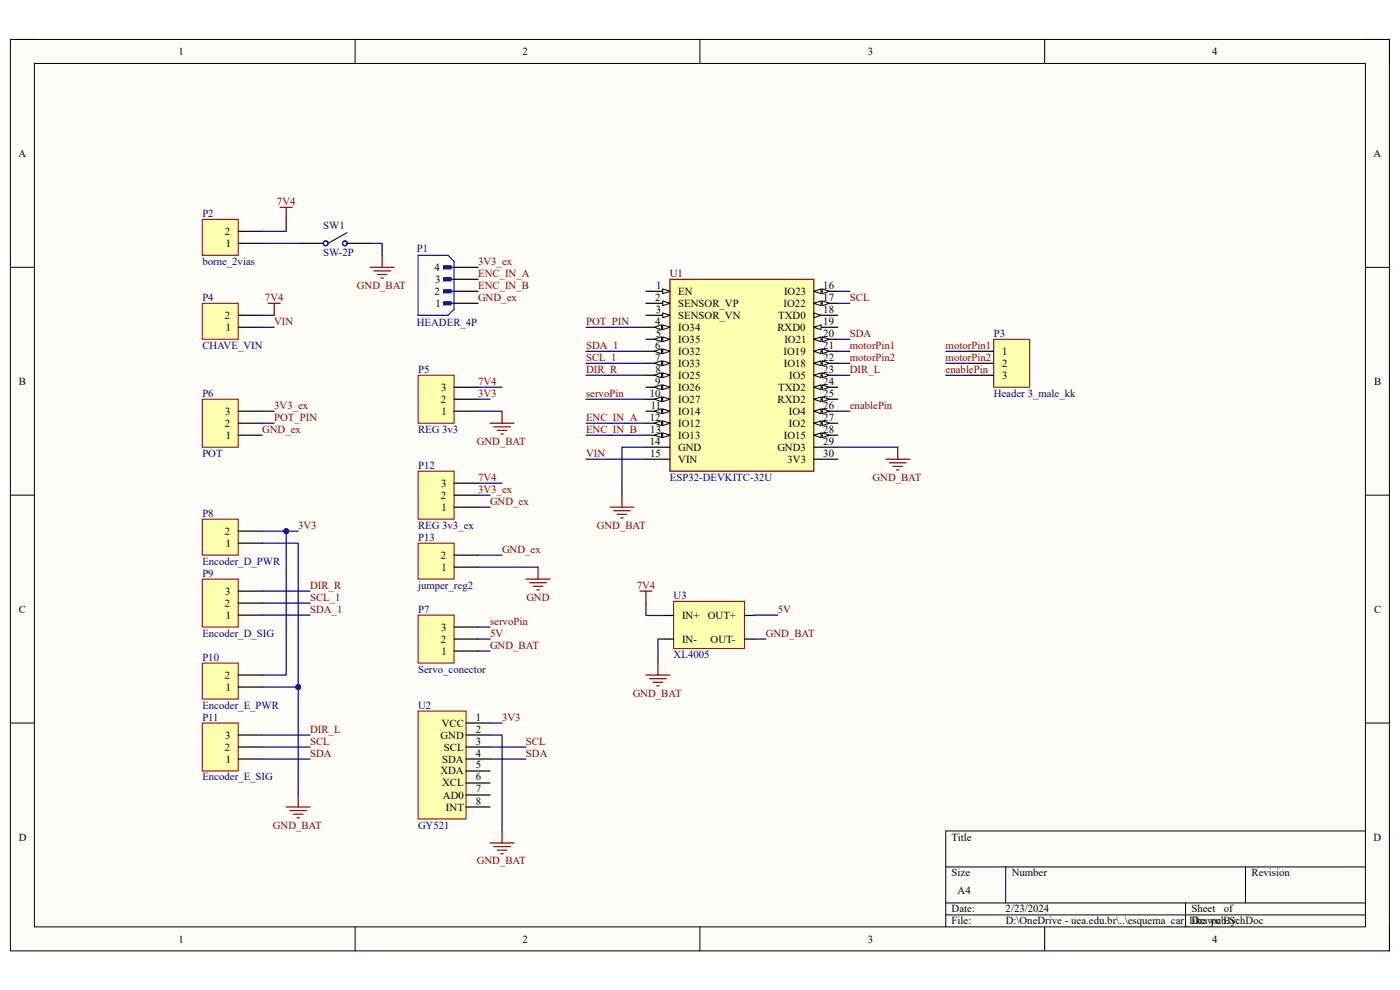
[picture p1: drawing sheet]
<svg xmlns="http://www.w3.org/2000/svg" width="297mm" height="210mm" viewBox="0 0 297 210" stroke-linecap="round" stroke-linejoin="round" font-family="sans-serif">
<path d="M2.2 8.4h292.6v193.3h-292.6z" fill-rule="evenodd" fill="#fffcf8"/>
<path d="M2.2 8.4h292.6v193.3h-292.6z" fill="none" stroke="#000" stroke-width=".21"/>
<path d="M7.3 13.5h282.4v183.1h-282.4z" fill-rule="evenodd" fill="#fffcf8"/>
<g fill="none" stroke="#000" stroke-width=".21">
<path d="M2.2 8.4h5.1M7.3 13.5h282.4v183.1h-282.4zM75.3 8.4v5.1M148.5 8.4v5.1M221.6 8.4v5.1M289.7 8.4h5.1v5.1M2.2 56.7h5.1M289.7 56.7h5.1M2.2 105h5.1M289.7 105.1h5.1M2.2 153.4h5.1M289.7 153.4h5.1"/>
<path d="M289.7 176.3h-89.1v20.3M75.3 196.6v5.1M148.5 196.6v5.1M200.6 183.9h89.1M200.6 191.5h89.1M200.6 194.1h89.1M213.4 183.9v7.6M221.6 196.6v5.1M251.5 191.5v5.1M264.2 183.9v7.6M294.8 196.6v5.1"/>
</g>
<path d="M142.1 59.3h30.6v40.7h-30.6z" fill-rule="evenodd" fill="#ffffb0"/>
<path d="M142.1 59.3h30.6v40.7h-30.6z" fill="none" stroke="#800000" stroke-width=".25"/>
<path d="M137 61.8h5.1" fill="none" stroke="#000" stroke-width=".25"/>
<path d="M140.6 61.3l1.5 .5-1.5 .5z" fill="#f8fcff"/>
<path d="M140.6 61.3l1.5 .5-1.5 .5z" fill="none" stroke="#000" stroke-width=".21"/>
<path d="M137 64.3h5.1" fill="none" stroke="#000" stroke-width=".25"/>
<path d="M140.6 63.8l1.5 .5-1.5 .5z" fill="#f8fcff"/>
<path d="M140.6 63.8l1.5 .5-1.5 .5z" fill="none" stroke="#000" stroke-width=".21"/>
<path d="M137 66.9h5.1" fill="none" stroke="#000" stroke-width=".25"/>
<path d="M140.6 66.4l1.5 .5-1.5 .5z" fill="#f8fcff"/>
<path d="M140.6 66.4l1.5 .5-1.5 .5z" fill="none" stroke="#000" stroke-width=".21"/>
<path d="M137 69.4h5.1" fill="none" stroke="#000" stroke-width=".25"/>
<path d="M140.6 68.9l1.5 .5-1.5 .5z" fill="#f8fcff"/>
<path d="M140.6 68.9l1.5 .5-1.5 .5z" fill="none" stroke="#000" stroke-width=".21"/>
<path d="M138.8 69.4l1.5-.5v1z" fill="#f8fcff"/>
<path d="M138.8 69.4l1.5-.5v1z" fill="none" stroke="#000" stroke-width=".21"/>
<path d="M137 72h5.1" fill="none" stroke="#000" stroke-width=".25"/>
<path d="M140.6 71.5l1.5 .5-1.5 .5z" fill="#f8fcff"/>
<path d="M140.6 71.5l1.5 .5-1.5 .5z" fill="none" stroke="#000" stroke-width=".21"/>
<path d="M138.8 72l1.5-.5v1z" fill="#f8fcff"/>
<path d="M138.8 72l1.5-.5v1z" fill="none" stroke="#000" stroke-width=".21"/>
<path d="M137 74.5h5.1" fill="none" stroke="#000" stroke-width=".25"/>
<path d="M140.6 74l1.5 .5-1.5 .5z" fill="#f8fcff"/>
<path d="M140.6 74l1.5 .5-1.5 .5z" fill="none" stroke="#000" stroke-width=".21"/>
<path d="M138.8 74.5l1.5-.5v1z" fill="#f8fcff"/>
<path d="M138.8 74.5l1.5-.5v1z" fill="none" stroke="#000" stroke-width=".21"/>
<path d="M137 77.1h5.1" fill="none" stroke="#000" stroke-width=".25"/>
<path d="M140.6 76.6l1.5 .5-1.5 .5z" fill="#f8fcff"/>
<path d="M140.6 76.6l1.5 .5-1.5 .5z" fill="none" stroke="#000" stroke-width=".21"/>
<path d="M138.8 77.1l1.5-.5v1z" fill="#f8fcff"/>
<path d="M138.8 77.1l1.5-.5v1z" fill="none" stroke="#000" stroke-width=".21"/>
<path d="M137 79.6h5.1" fill="none" stroke="#000" stroke-width=".25"/>
<path d="M140.6 79.1l1.5 .5-1.5 .5z" fill="#f8fcff"/>
<path d="M140.6 79.1l1.5 .5-1.5 .5z" fill="none" stroke="#000" stroke-width=".21"/>
<path d="M138.8 79.6l1.5-.5v1z" fill="#f8fcff"/>
<path d="M138.8 79.6l1.5-.5v1z" fill="none" stroke="#000" stroke-width=".21"/>
<path d="M137 82.1h5.1" fill="none" stroke="#000" stroke-width=".25"/>
<path d="M140.6 81.6l1.5 .5-1.5 .6z" fill="#f8fcff"/>
<path d="M140.6 81.6l1.5 .5-1.5 .6z" fill="none" stroke="#000" stroke-width=".21"/>
<path d="M138.8 82.1l1.5-.5v1.1z" fill="#f8fcff"/>
<path d="M138.8 82.1l1.5-.5v1.1z" fill="none" stroke="#000" stroke-width=".21"/>
<path d="M137 84.7h5.1" fill="none" stroke="#000" stroke-width=".25"/>
<path d="M140.6 84.2l1.5 .5-1.5 .5z" fill="#f8fcff"/>
<path d="M140.6 84.2l1.5 .5-1.5 .5z" fill="none" stroke="#000" stroke-width=".21"/>
<path d="M138.8 84.7l1.5-.5v1z" fill="#f8fcff"/>
<path d="M138.8 84.7l1.5-.5v1z" fill="none" stroke="#000" stroke-width=".21"/>
<path d="M137 87.2h5.1" fill="none" stroke="#000" stroke-width=".25"/>
<path d="M140.6 86.7l1.5 .5-1.5 .5z" fill="#f8fcff"/>
<path d="M140.6 86.7l1.5 .5-1.5 .5z" fill="none" stroke="#000" stroke-width=".21"/>
<path d="M138.8 87.2l1.5-.5v1z" fill="#f8fcff"/>
<path d="M138.8 87.2l1.5-.5v1z" fill="none" stroke="#000" stroke-width=".21"/>
<path d="M137 89.8h5.1" fill="none" stroke="#000" stroke-width=".25"/>
<path d="M140.6 89.3l1.5 .5-1.5 .5z" fill="#f8fcff"/>
<path d="M140.6 89.3l1.5 .5-1.5 .5z" fill="none" stroke="#000" stroke-width=".21"/>
<path d="M138.8 89.8l1.5-.5v1z" fill="#f8fcff"/>
<path d="M138.8 89.8l1.5-.5v1z" fill="none" stroke="#000" stroke-width=".21"/>
<path d="M137 92.3h5.1" fill="none" stroke="#000" stroke-width=".25"/>
<path d="M140.6 91.8l1.5 .5-1.5 .5z" fill="#f8fcff"/>
<path d="M140.6 91.8l1.5 .5-1.5 .5z" fill="none" stroke="#000" stroke-width=".21"/>
<path d="M138.8 92.3l1.5-.5v1z" fill="#f8fcff"/>
<path d="M138.8 92.3l1.5-.5v1z" fill="none" stroke="#000" stroke-width=".21"/>
<path d="M172.7 61.8h5M137 94.9h5.1M137 97.4h5.1M172.7 94.9h5" fill="none" stroke="#000" stroke-width=".25"/>
<path d="M172.7 61.8l1.5-.5v1z" fill="#f8fcff"/>
<path d="M172.7 61.8l1.5-.5v1z" fill="none" stroke="#000" stroke-width=".21"/>
<path d="M174.4 61.3l1.6 .5-1.6 .5z" fill="#f8fcff"/>
<path d="M174.4 61.3l1.6 .5-1.6 .5z" fill="none" stroke="#000" stroke-width=".21"/>
<path d="M172.7 64.3h5" fill="none" stroke="#000" stroke-width=".25"/>
<path d="M172.7 64.3l1.5-.5v1.1z" fill="#f8fcff"/>
<path d="M172.7 64.3l1.5-.5v1.1z" fill="none" stroke="#000" stroke-width=".21"/>
<path d="M174.4 63.8l1.6 .5-1.6 .6z" fill="#f8fcff"/>
<path d="M174.4 63.8l1.6 .5-1.6 .6z" fill="none" stroke="#000" stroke-width=".21"/>
<path d="M172.7 66.9h5" fill="none" stroke="#000" stroke-width=".25"/>
<path d="M172.7 66.4l1.5 .5-1.5 .5z" fill="#f8fcff"/>
<path d="M172.7 66.4l1.5 .5-1.5 .5z" fill="none" stroke="#000" stroke-width=".21"/>
<path d="M172.7 69.4h5" fill="none" stroke="#000" stroke-width=".25"/>
<path d="M172.7 69.4l1.5-.5v1z" fill="#f8fcff"/>
<path d="M172.7 69.4l1.5-.5v1z" fill="none" stroke="#000" stroke-width=".21"/>
<path d="M172.7 72h5" fill="none" stroke="#000" stroke-width=".25"/>
<path d="M172.7 72l1.5-.5v1z" fill="#f8fcff"/>
<path d="M172.7 72l1.5-.5v1z" fill="none" stroke="#000" stroke-width=".21"/>
<path d="M174.4 71.5l1.6 .5-1.6 .5z" fill="#f8fcff"/>
<path d="M174.4 71.5l1.6 .5-1.6 .5z" fill="none" stroke="#000" stroke-width=".21"/>
<path d="M172.7 74.5h5" fill="none" stroke="#000" stroke-width=".25"/>
<path d="M172.7 74.5l1.5-.5v1z" fill="#f8fcff"/>
<path d="M172.7 74.5l1.5-.5v1z" fill="none" stroke="#000" stroke-width=".21"/>
<path d="M174.4 74l1.6 .5-1.6 .5z" fill="#f8fcff"/>
<path d="M174.4 74l1.6 .5-1.6 .5z" fill="none" stroke="#000" stroke-width=".21"/>
<path d="M172.7 77.1h5" fill="none" stroke="#000" stroke-width=".25"/>
<path d="M172.7 77.1l1.5-.5v1z" fill="#f8fcff"/>
<path d="M172.7 77.1l1.5-.5v1z" fill="none" stroke="#000" stroke-width=".21"/>
<path d="M174.4 76.6l1.6 .5-1.6 .5z" fill="#f8fcff"/>
<path d="M174.4 76.6l1.6 .5-1.6 .5z" fill="none" stroke="#000" stroke-width=".21"/>
<path d="M172.7 79.6h5" fill="none" stroke="#000" stroke-width=".25"/>
<path d="M172.7 79.6l1.5-.5v1z" fill="#f8fcff"/>
<path d="M172.7 79.6l1.5-.5v1z" fill="none" stroke="#000" stroke-width=".21"/>
<path d="M174.4 79.1l1.6 .5-1.6 .5z" fill="#f8fcff"/>
<path d="M174.4 79.1l1.6 .5-1.6 .5z" fill="none" stroke="#000" stroke-width=".21"/>
<path d="M172.7 82.1h5" fill="none" stroke="#000" stroke-width=".25"/>
<path d="M172.7 82.1l1.5-.5v1.1z" fill="#f8fcff"/>
<path d="M172.7 82.1l1.5-.5v1.1z" fill="none" stroke="#000" stroke-width=".21"/>
<path d="M174.4 81.6l1.6 .5-1.6 .6z" fill="#f8fcff"/>
<path d="M174.4 81.6l1.6 .5-1.6 .6z" fill="none" stroke="#000" stroke-width=".21"/>
<path d="M172.7 84.7h5" fill="none" stroke="#000" stroke-width=".25"/>
<path d="M172.7 84.7l1.5-.5v1z" fill="#f8fcff"/>
<path d="M172.7 84.7l1.5-.5v1z" fill="none" stroke="#000" stroke-width=".21"/>
<path d="M174.4 84.2l1.6 .5-1.6 .5z" fill="#f8fcff"/>
<path d="M174.4 84.2l1.6 .5-1.6 .5z" fill="none" stroke="#000" stroke-width=".21"/>
<path d="M172.7 87.2h5" fill="none" stroke="#000" stroke-width=".25"/>
<path d="M172.7 87.2l1.5-.5v1z" fill="#f8fcff"/>
<path d="M172.7 87.2l1.5-.5v1z" fill="none" stroke="#000" stroke-width=".21"/>
<path d="M174.4 86.7l1.6 .5-1.6 .5z" fill="#f8fcff"/>
<path d="M174.4 86.7l1.6 .5-1.6 .5z" fill="none" stroke="#000" stroke-width=".21"/>
<path d="M172.7 89.8h5" fill="none" stroke="#000" stroke-width=".25"/>
<path d="M172.7 89.8l1.5-.5v1z" fill="#f8fcff"/>
<path d="M172.7 89.8l1.5-.5v1z" fill="none" stroke="#000" stroke-width=".21"/>
<path d="M174.4 89.3l1.6 .5-1.6 .5z" fill="#f8fcff"/>
<path d="M174.4 89.3l1.6 .5-1.6 .5z" fill="none" stroke="#000" stroke-width=".21"/>
<path d="M172.7 92.3h5" fill="none" stroke="#000" stroke-width=".25"/>
<path d="M172.7 92.3l1.5-.5v1z" fill="#f8fcff"/>
<path d="M172.7 92.3l1.5-.5v1z" fill="none" stroke="#000" stroke-width=".21"/>
<path d="M174.4 91.8l1.6 .5-1.6 .5z" fill="#f8fcff"/>
<path d="M174.4 91.8l1.6 .5-1.6 .5z" fill="none" stroke="#000" stroke-width=".21"/>
<path d="M172.7 97.4h5" fill="none" stroke="#000" stroke-width=".25"/>
<path d="M129.4 107.6h5.1M130.2 108.4h3.5M130.9 109.1h2.1M131.7 109.9h.5M131.9 105v2.6" fill="none" stroke="#800000" stroke-width=".25"/>
<path d="M88.7 79.6h7.6v10.2h-7.6z" fill-rule="evenodd" fill="#ffffb0"/>
<path d="M88.7 79.6h7.6v10.2h-7.6z" fill="none" stroke="#800000" stroke-width=".21"/>
<path d="M96.3 87.2h5.1M96.3 84.7h5.1M96.3 82.1h5.1" fill="none" stroke="#000" stroke-width=".25"/>
<path d="M88.7 150.8h10.2v22.9h-10.2z" fill-rule="evenodd" fill="#ffffb0"/>
<path d="M88.7 150.8h10.2v22.9h-10.2z" fill="none" stroke="#800000" stroke-width=".21"/>
<path d="M63.5 51.6h5.1M73.4 51.6h5.1M98.9 158.5h5.1M98.9 153.4h5.1M98.9 155.9h5.1M98.9 161h5.1M98.9 163.6h5.1M98.9 166.1h5.1M98.9 168.6h5.1M98.9 171.2h5.1" fill="none" stroke="#000" stroke-width=".25"/>
<g fill="none" stroke="#00f" stroke-width=".25">
<path d="M73.7 49.3l-4.1 2.3"/>
<circle cx="69.1" cy="51.6" r=".51"/>
<circle cx="73.2" cy="51.6" r=".51"/>
</g>
<g fill="none" stroke="#800000" stroke-width=".25">
<path d="M59.4 44h2.6M60.7 44v2.5M78.5 56.7h5.1M79.3 57.5h3.5M80 58.2h2.1M80.8 59h.5M81.1 54.2v2.5M60.7 171.2h5.1M61.5 172h3.5M62.2 172.7h2.1M63 173.5h.5M63.3 168.6v2.6"/>
<path d="M104 178.8h5.1M104.7 179.6h3.6M106.5 176.3v2.5M105.5 180.4h2M106.3 181.1h.5"/>
</g>
<path d="M210.8 72h7.7v10.1h-7.7z" fill-rule="evenodd" fill="#ffffb0"/>
<path d="M210.8 72h7.7v10.1h-7.7z" fill="none" stroke="#800000" stroke-width=".21"/>
<path d="M205.7 74.5h5.1M205.7 77.1h5.1M205.7 79.6h5.1" fill="none" stroke="#000" stroke-width=".25"/>
<path d="M187.9 97.4h5.1M188.7 98.2h3.5M189.4 98.9h2.1M190.2 99.7h.5M190.5 94.9v2.5M135.8 125.4h2.5M137 125.4v2.5M137 143.2h5.1M137.8 144h3.6M138.6 144.7h2M139.3 145.5h.5M139.6 140.7v2.5" fill="none" stroke="#800000" stroke-width=".25"/>
<path d="M42.9 110.1h7.6v7.7h-7.6z" fill-rule="evenodd" fill="#ffffb0"/>
<path d="M42.9 110.1h7.6v7.7h-7.6z" fill="none" stroke="#800000" stroke-width=".21"/>
<path d="M50.5 115.2h5.1M50.5 112.7h5.1" fill="none" stroke="#000" stroke-width=".25"/>
<path d="M42.9 122.9h7.6v10.1h-7.6z" fill-rule="evenodd" fill="#ffffb0"/>
<path d="M42.9 122.9h7.6v10.1h-7.6z" fill="none" stroke="#800000" stroke-width=".21"/>
<path d="M50.5 130.5h5.1M50.5 127.9h5.1M50.5 125.4h5.1" fill="none" stroke="#000" stroke-width=".25"/>
<path d="M42.9 140.7h7.6v7.6h-7.6z" fill-rule="evenodd" fill="#ffffb0"/>
<path d="M42.9 140.7h7.6v7.6h-7.6z" fill="none" stroke="#800000" stroke-width=".21"/>
<path d="M50.5 145.7h5.1M50.5 143.2h5.1" fill="none" stroke="#000" stroke-width=".25"/>
<path d="M42.9 153.4h7.6v10.2h-7.6z" fill-rule="evenodd" fill="#ffffb0"/>
<path d="M42.9 153.4h7.6v10.2h-7.6z" fill="none" stroke="#800000" stroke-width=".21"/>
<path d="M50.5 158.5h5.1M50.5 155.9h5.1M50.5 161h5.1" fill="none" stroke="#000" stroke-width=".25"/>
<path d="M88.7 130.5h7.6v10.2h-7.6z" fill-rule="evenodd" fill="#ffffb0"/>
<path d="M88.7 130.5h7.6v10.2h-7.6z" fill="none" stroke="#800000" stroke-width=".21"/>
<path d="M96.3 138.1h5.1M96.3 135.6h5.1M96.3 133h5.1" fill="none" stroke="#000" stroke-width=".25"/>
<path d="M94.1 64h1.6v.7h-1.6z" fill-rule="evenodd" fill="#00f"/>
<path d="M94.1 64h1.6v.7h-1.6z" fill="none" stroke="#00f" stroke-width=".25"/>
<path d="M94.1 61.5h1.6v.6h-1.6z" fill-rule="evenodd" fill="#00f"/>
<path d="M94.1 61.5h1.6v.6h-1.6z" fill="none" stroke="#00f" stroke-width=".25"/>
<path d="M94.1 58.9h1.6v.7h-1.6z" fill-rule="evenodd" fill="#00f"/>
<path d="M88.7 54.2h6.4l1.2 1.2v10.2l-1.2 1.3h-6.4zM94.1 58.9h1.6v.7h-1.6zM94.4 59.3h1.9M94.4 64.3h1.9M94.4 61.8h1.9" fill="none" stroke="#00f" stroke-width=".25"/>
<path d="M96.3 59.3h5.1M96.3 64.3h5.1M96.3 61.8h5.1" fill="none" stroke="#000" stroke-width=".25"/>
<path d="M94.1 56.4h1.6v.6h-1.6z" fill-rule="evenodd" fill="#00f"/>
<path d="M94.1 56.4h1.6v.6h-1.6zM94.4 56.7h1.9" fill="none" stroke="#00f" stroke-width=".25"/>
<path d="M96.3 56.7h5.1" fill="none" stroke="#000" stroke-width=".25"/>
<path d="M42.9 84.7h7.6v10.2h-7.6z" fill-rule="evenodd" fill="#ffffb0"/>
<path d="M42.9 84.7h7.6v10.2h-7.6z" fill="none" stroke="#800000" stroke-width=".21"/>
<path d="M50.5 92.3h5.1M50.5 89.8h5.1M50.5 87.2h5.1" fill="none" stroke="#000" stroke-width=".25"/>
<path d="M42.9 64.3h7.6v7.7h-7.6z" fill-rule="evenodd" fill="#ffffb0"/>
<path d="M42.9 64.3h7.6v7.7h-7.6z" fill="none" stroke="#800000" stroke-width=".21"/>
<path d="M50.5 69.4h5.1M50.5 66.9h5.1" fill="none" stroke="#000" stroke-width=".25"/>
<path d="M56.9 64.3h2.5M58.2 64.3v2.6" fill="none" stroke="#800000" stroke-width=".25"/>
<path d="M88.7 100h7.6v10.1h-7.6z" fill-rule="evenodd" fill="#ffffb0"/>
<path d="M88.7 100h7.6v10.1h-7.6z" fill="none" stroke="#800000" stroke-width=".21"/>
<path d="M96.3 107.6h5.1M96.3 105h5.1M96.3 102.5h5.1" fill="none" stroke="#000" stroke-width=".25"/>
<path d="M88.7 115.2h7.6v7.7h-7.6z" fill-rule="evenodd" fill="#ffffb0"/>
<path d="M88.7 115.2h7.6v7.7h-7.6z" fill="none" stroke="#800000" stroke-width=".21"/>
<path d="M96.3 117.8h5.1M96.3 120.3h5.1" fill="none" stroke="#000" stroke-width=".25"/>
<path d="M104 89.8h5.1M104.7 90.5h3.6M105.5 91.3h2M106.3 92.1h.5M106.5 87.2v2.6M111.6 122.9h5.1M112.4 123.6h3.5M113.1 124.4h2.1M113.9 125.1h.5M114.1 120.3v2.6" fill="none" stroke="#800000" stroke-width=".25"/>
<path d="M42.9 46.5h7.6v7.7h-7.6z" fill-rule="evenodd" fill="#ffffb0"/>
<path d="M42.9 46.5h7.6v7.7h-7.6z" fill="none" stroke="#800000" stroke-width=".21"/>
<path d="M50.5 51.6h5.1M50.5 49.1h5.1" fill="none" stroke="#000" stroke-width=".25"/>
<path d="M142.9 127.6h15v10h-15z" fill-rule="evenodd" fill="#ffffb0"/>
<path d="M142.9 127.6h15v10h-15z" fill="none" stroke="#800000" stroke-width=".21"/>
<path d="M140.9 130.6h2M140.9 135.6h2M157.9 130.6h2M157.9 135.6h2" fill="none" stroke="#000" stroke-width=".25"/>
<g fill="none" stroke="#000080" stroke-width=".25">
<path d="M78.5 51.6h2.6v2.6M124.3 79.6h12.7M177.7 77.1h2.6M177.7 74.5h2.6M177.7 72h2.6M177.7 64.3h2.6M177.7 61.8h2.6M200.6 77.1h5.1M200.6 74.5h5.1M200.6 79.6h5.1M101.4 87.2h5.1M101.4 84.7h2.6"/>
<path d="M101.4 82.1h5.1M124.3 89.8h12.7M124.3 92.3h12.7M124.3 84.7h12.7M137 94.9h-5.1v10.1M177.7 87.2h2.6M177.7 94.9h12.8M55.6 112.7h5.1M104 153.4h2.5M104 158.5h7.6M104 155.9h2.5v20.4M104 161h7.6"/>
</g>
<circle cx="60.7" cy="112.7" r=".51" fill="#000080"/>
<circle cx="60.7" cy="112.7" r=".51" fill="none" stroke="#000080" stroke-width=".21"/>
<path d="M63.3 112.7h-2.6v30.5h-5.1" fill="none" stroke="#000080" stroke-width=".25"/>
<circle cx="60.7" cy="112.7" r=".51" fill="#000080"/>
<circle cx="60.7" cy="112.7" r=".51" fill="none" stroke="#000080" stroke-width=".21"/>
<path d="M55.6 145.7h7.7v22.9" fill="none" stroke="#000080" stroke-width=".25"/>
<circle cx="63.3" cy="145.7" r=".51" fill="#000080"/>
<circle cx="63.3" cy="145.7" r=".51" fill="none" stroke="#000080" stroke-width=".21"/>
<path d="M55.6 115.2h7.7v30.5" fill="none" stroke="#000080" stroke-width=".25"/>
<circle cx="63.3" cy="145.7" r=".51" fill="#000080"/>
<circle cx="63.3" cy="145.7" r=".51" fill="none" stroke="#000080" stroke-width=".21"/>
<g fill="none" stroke="#000080" stroke-width=".25">
<path d="M55.6 51.6h7.9M60.7 46.5v2.6h-5.1M55.6 69.4h2.6M55.6 66.9h2.6M124.3 77.1h12.7M124.3 74.5h12.7M124.3 69.4h12.7M177.7 79.6h2.6M55.6 87.2h2.6M55.6 89.8h2.6M124.3 97.4h12.7M101.4 105h2.6"/>
<path d="M101.4 107.6h2.6M101.4 102.5h5.1M101.4 117.8h5.1M55.6 125.4h10.2M55.6 127.9h10.2M55.6 130.5h10.2M101.4 133h2.6M101.4 135.6h2.6M101.4 138.1h2.6M101.4 120.3h12.7M137 127.9v2.7h3.9M140.9 135.6h-1.3v5.1"/>
<path d="M159.9 135.6h2.6M165 130.5l-5.1 .1M55.6 155.9h10.2M55.6 158.5h10.2M55.6 161h10.2"/>
</g>
<g font-size="2.3">
<text x="37.9" y="11.7">1</text>
<text x="110.9" y="11.7">2</text>
<text x="184.1" y="11.7">3</text>
<text x="257.1" y="11.7">4</text>
<text x="3.9" y="33.3">A</text>
<text x="291.4" y="33.3">A</text>
<text x="47.7" y="49.8">2</text>
<text x="47.9" y="52.4">1</text>
<text x="92.2" y="57.4">4</text>
<text x="92.3" y="60">3</text>
<text x="92.2" y="62.6">2</text>
<text x="92.4" y="65.1">1</text>
<text x="139" y="63.8">2</text>
<text x="139.2" y="61.3">1</text>
<text x="143.9" y="62.6">EN</text>
<text x="143.9" y="65.1">SENSOR_VP</text>
<text x="166.2" y="65.1">IO22</text>
<text x="166.3" y="62.6">IO23</text>
<text x="174.7" y="61.3">16</text>
<text x="174.7" y="63.8">17</text>
<text x="47.7" y="67.6">2</text>
<text x="47.9" y="70.2">1</text>
<text x="139" y="68.9">4</text>
<text x="139.1" y="66.4">3</text>
<text x="139.1" y="71.5">5</text>
<text x="143.9" y="67.6">SENSOR_VN</text>
<text x="143.9" y="70.2">IO34</text>
<text x="164.9" y="70.2">RXD0</text>
<text x="165.1" y="67.6">TXD0</text>
<text x="174.7" y="66.4">18</text>
<text x="174.7" y="68.9">19</text>
<text x="174.7" y="71.5">20</text>
<text x="139" y="74">6</text>
<text x="139" y="76.5">7</text>
<text x="143.9" y="72.7">IO35</text>
<text x="143.9" y="75.3">IO32</text>
<text x="143.9" y="77.8">IO33</text>
<text x="166.2" y="75.3">IO19</text>
<text x="166.3" y="77.8">IO18</text>
<text x="166.4" y="72.7">IO21</text>
<text x="174.7" y="74">21</text>
<text x="174.7" y="76.5">22</text>
<text x="212.6" y="75.3">1</text>
<text x="212.6" y="77.8">2</text>
<text x="4" y="81.6">B</text>
<text x="93.6" y="82.9">3</text>
<text x="139" y="81.6">9</text>
<text x="139.1" y="79.1">8</text>
<text x="143.9" y="80.3">IO25</text>
<text x="143.9" y="82.9">IO26</text>
<text x="165.1" y="82.9">TXD2</text>
<text x="167.4" y="80.3">IO5</text>
<text x="174.7" y="79.1">23</text>
<text x="174.7" y="81.6">24</text>
<text x="212.6" y="80.3">3</text>
<text x="291.5" y="81.6">B</text>
<text x="47.8" y="88">3</text>
<text x="93.5" y="85.4">2</text>
<text x="93.7" y="88">1</text>
<text x="137.9" y="84.2">10</text>
<text x="137.9" y="89.3">12</text>
<text x="138" y="86.7">11</text>
<text x="143.9" y="85.4">IO27</text>
<text x="143.9" y="88">IO14</text>
<text x="165" y="85.4">RXD2</text>
<text x="167.4" y="88">IO4</text>
<text x="174.7" y="84.2">25</text>
<text x="174.7" y="86.7">26</text>
<text x="174.7" y="89.3">27</text>
<text x="47.7" y="90.6">2</text>
<text x="47.9" y="93.1">1</text>
<text x="137.9" y="94.4">14</text>
<text x="138" y="91.8">13</text>
<text x="143.9" y="90.6">IO12</text>
<text x="143.9" y="93.1">IO13</text>
<text x="143.9" y="95.6">GND</text>
<text x="164.9" y="95.6">GND3</text>
<text x="166.3" y="93.1">IO15</text>
<text x="167.4" y="90.6">IO2</text>
<text x="174.7" y="94.4">29</text>
<text x="174.7" y="91.8">28</text>
<text x="137.9" y="96.9">15</text>
<text x="143.9" y="98.2">VIN</text>
<text x="167.1" y="98.2">3V3</text>
<text x="174.7" y="96.9">30</text>
<text x="93.5" y="105.8">2</text>
<text x="93.6" y="103.3">3</text>
<text x="47.7" y="113.4">2</text>
<text x="93.7" y="108.3">1</text>
<text x="47.9" y="116">1</text>
<text x="93.5" y="118.5">2</text>
<text x="93.7" y="121.1">1</text>
<text x="4" y="130">C</text>
<text x="47.7" y="128.7">2</text>
<text x="47.8" y="126.2">3</text>
<text x="47.9" y="131.2">1</text>
<text x="144.7" y="131.3">IN+</text>
<text x="150.2" y="131.3">OUT+</text>
<text x="291.5" y="130">C</text>
<text x="93.5" y="136.3">2</text>
<text x="93.6" y="133.8">3</text>
<text x="144.7" y="136.3">IN-</text>
<text x="150.7" y="136.3">OUT-</text>
<text x="47.7" y="144">2</text>
<text x="93.7" y="138.9">1</text>
<text x="47.9" y="146.5">1</text>
<text x="93.7" y="154.1">VCC</text>
<text x="100.9" y="152.9">1</text>
<text x="100.9" y="155.4">2</text>
<text x="47.7" y="159.2">2</text>
<text x="47.8" y="156.7">3</text>
<text x="47.9" y="161.8">1</text>
<text x="93.5" y="156.7">GND</text>
<text x="93.8" y="161.8">SDA</text>
<text x="94.2" y="159.2">SCL</text>
<text x="100.9" y="157.9">3</text>
<text x="100.9" y="160.5">4</text>
<text x="93.4" y="164.3">XDA</text>
<text x="93.8" y="166.8">XCL</text>
<text x="100.9" y="163">5</text>
<text x="100.9" y="165.6">6</text>
<text x="94" y="169.4">AD0</text>
<text x="94.6" y="172">INT</text>
<text x="100.9" y="168.1">7</text>
<text x="100.9" y="170.7">8</text>
<text x="4" y="178.3">D</text>
<text x="201.9" y="178.3">Title</text>
<text x="291.4" y="178.3">D</text>
<text x="201.9" y="185.9">Size</text>
<text x="214.6" y="185.9">Number</text>
<text x="265.5" y="185.9">Revision</text>
<text x="203.2" y="189.7">A4</text>
<text x="201.9" y="193.5">Date:</text>
<text x="201.9" y="196.1">File:</text>
<text x="213.3" y="193.5">2/23/2024</text>
<text x="213.4" y="196.1">D:\OneDrive - uea.edu.br\..\esquema_car_like_pcb.SchDoc</text>
<text x="252.8" y="193.5">Sheet</text>
<text x="252.8" y="196.1">Drawn By:</text>
<text x="259.6" y="193.5">of</text>
<text x="37.9" y="199.9">1</text>
<text x="110.9" y="199.9">2</text>
<text x="184.1" y="199.9">3</text>
<text x="257.1" y="199.9">4</text>
</g>
<g font-size="2.3" fill="#000080">
<text x="42.9" y="46">P2</text>
<text x="68.6" y="48.6">SW1</text>
<text x="88.4" y="53.4">P1</text>
<text x="42.9" y="56.2">borne_2vias</text>
<text x="68.6" y="54.4">SW-2P</text>
<text x="142.1" y="58.7">U1</text>
<text x="42.9" y="63.8">P4</text>
<text x="88.4" y="69.2">HEADER_4P</text>
<text x="210.8" y="71.5">P3</text>
<text x="42.9" y="74">CHAVE_VIN</text>
<text x="88.7" y="79.1">P5</text>
<text x="42.9" y="84.2">P6</text>
<text x="210.8" y="84.2">Header 3_male_kk</text>
<text x="88.7" y="91.8">REG 3v3</text>
<text x="42.9" y="96.9">POT</text>
<text x="88.7" y="99.4">P12</text>
<text x="142.1" y="102">ESP32-DEVKITC-32U</text>
<text x="42.9" y="109.6">P8</text>
<text x="88.7" y="112.1">REG 3v3_ex</text>
<text x="42.9" y="119.8">Encoder_D_PWR</text>
<text x="88.7" y="114.7">P13</text>
<text x="42.9" y="122.3">P9</text>
<text x="88.7" y="124.9">jumper_reg2</text>
<text x="88.7" y="130">P7</text>
<text x="142.9" y="127">U3</text>
<text x="42.9" y="135">Encoder_D_SIG</text>
<text x="42.9" y="140.1">P10</text>
<text x="88.7" y="142.7">Servo_conector</text>
<text x="142.9" y="139.6">XL4005</text>
<text x="42.9" y="150.3">Encoder_E_PWR</text>
<text x="42.9" y="152.9">P11</text>
<text x="88.7" y="150.3">U2</text>
<text x="42.9" y="165.6">Encoder_E_SIG</text>
<text x="88.7" y="175.8">GY521</text>
</g>
<g font-size="2.3" fill="#800000">
<text x="58.8" y="43.5">7V4</text>
<text x="101.4" y="56.2">3V3_ex</text>
<text x="101.4" y="58.7">ENC_IN_A</text>
<text x="56.2" y="63.8">7V4</text>
<text x="75.7" y="61.3">GND_BAT</text>
<text x="101.4" y="61.3">ENC_IN_B</text>
<text x="101.4" y="63.8">GND_ex</text>
<text x="180.3" y="63.8">SCL</text>
<text x="58.2" y="68.9">VIN</text>
<text x="124.3" y="68.9">POT_PIN</text>
<text x="180.3" y="71.5">SDA</text>
<text x="124.3" y="76.5">SCL_1</text>
<text x="124.3" y="74">SDA_1</text>
<text x="180.3" y="76.5">motorPin2</text>
<text x="180.3" y="74">motorPin1</text>
<text x="200.6" y="74">motorPin1</text>
<text x="200.6" y="76.5">motorPin2</text>
<text x="101.4" y="81.6">7V4</text>
<text x="124.3" y="79.1">DIR_R</text>
<text x="180.3" y="79.1">DIR_L</text>
<text x="200.6" y="79.1">enablePin</text>
<text x="58.2" y="86.7">3V3_ex</text>
<text x="58.2" y="89.3">POT_PIN</text>
<text x="101.4" y="84.2">3V3</text>
<text x="124.3" y="89.3">ENC_IN_A</text>
<text x="124.3" y="84.2">servoPin</text>
<text x="180.3" y="86.7">enablePin</text>
<text x="55.6" y="91.8">GND_ex</text>
<text x="101.2" y="94.4">GND_BAT</text>
<text x="124.3" y="91.8">ENC_IN_B</text>
<text x="101.4" y="102">7V4</text>
<text x="124.3" y="96.9">VIN</text>
<text x="185.1" y="102">GND_BAT</text>
<text x="101.4" y="104.5">3V3_ex</text>
<text x="104" y="107.1">GND_ex</text>
<text x="63.2" y="112.1">3V3</text>
<text x="126.6" y="112.1">GND_BAT</text>
<text x="106.5" y="117.3">GND_ex</text>
<text x="65.8" y="124.9">DIR_R</text>
<text x="135.1" y="124.9">7V4</text>
<text x="65.8" y="127.4">SCL_1</text>
<text x="65.8" y="130">SDA_1</text>
<text x="111.7" y="127.4">GND</text>
<text x="165" y="130">5V</text>
<text x="104" y="132.5">servoPin</text>
<text x="104" y="135">5V</text>
<text x="104" y="137.6">GND_BAT</text>
<text x="162.5" y="135">GND_BAT</text>
<text x="134.2" y="147.8">GND_BAT</text>
<text x="65.8" y="155.4">DIR_L</text>
<text x="106.5" y="152.9">3V3</text>
<text x="65.8" y="157.9">SCL</text>
<text x="65.8" y="160.5">SDA</text>
<text x="111.6" y="157.9">SCL</text>
<text x="111.6" y="160.5">SDA</text>
<text x="57.9" y="175.8">GND_BAT</text>
<text x="101.2" y="183.4">GND_BAT</text>
</g>
</svg>
